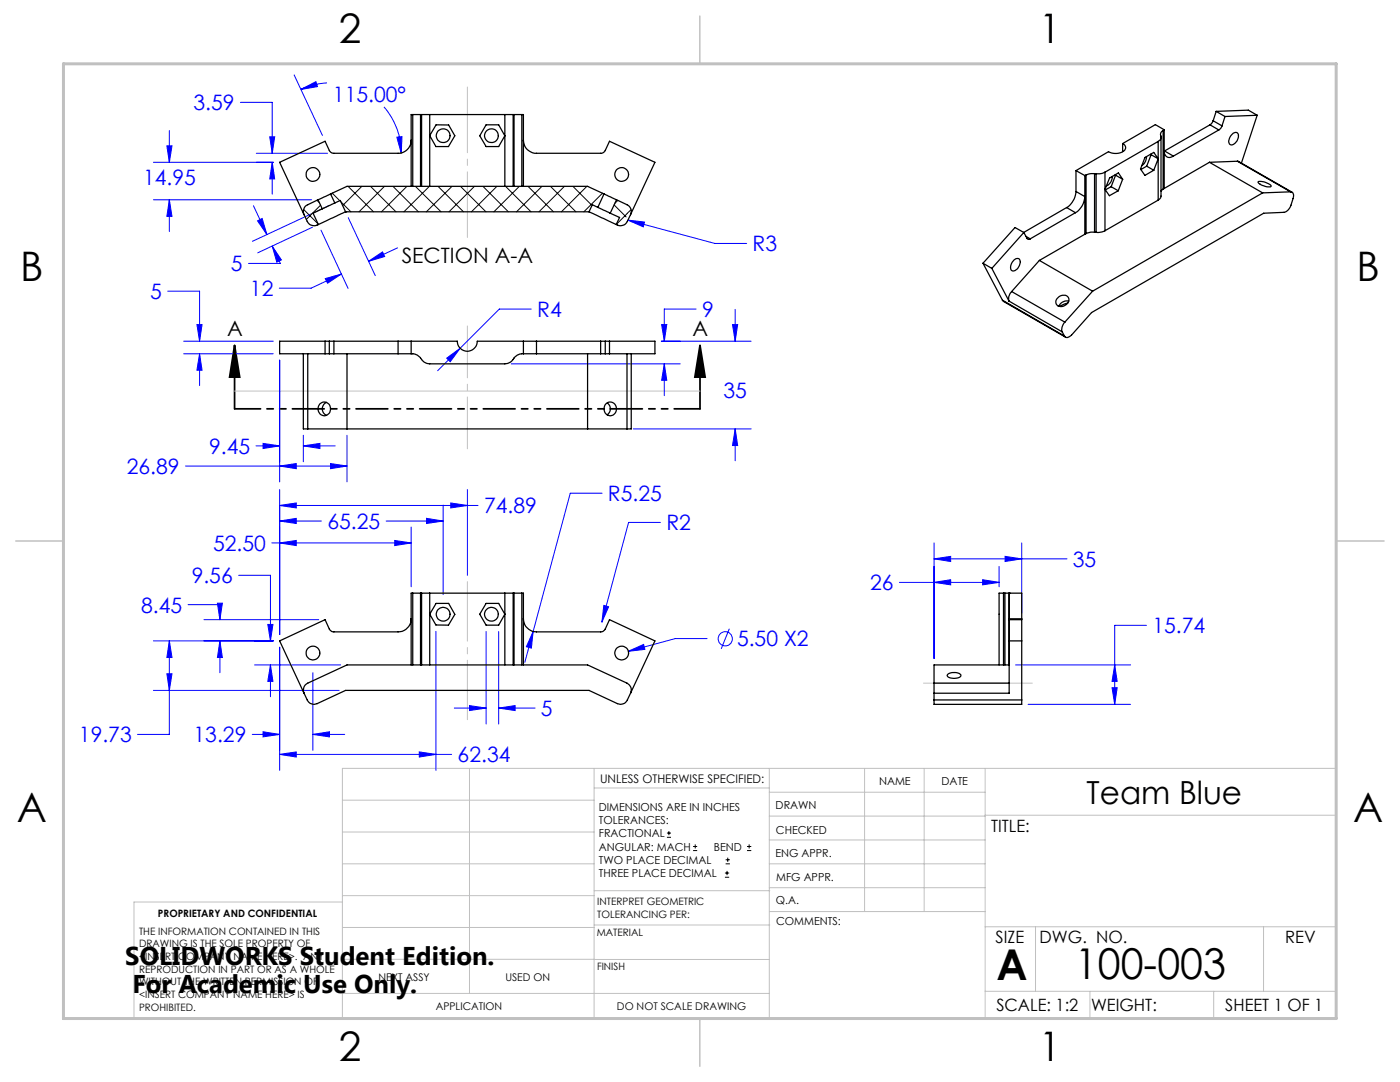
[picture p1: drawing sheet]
<svg xmlns="http://www.w3.org/2000/svg" width="279mm" height="216mm" viewBox="0 0 279 216" stroke-linecap="round" stroke-linejoin="round" font-family="sans-serif">
<g fill="none" stroke="#00f" stroke-width=".2">
<path d="M58.7 15l5.6 12M60 17.9l3-1.6 .4 1zM65.3 16.5a13.4 13.4 0 0 0-5.3 1.4M30.6 32.4h23.9M30.6 39.9h31.6M33.3 29.1h1l-.5 3.3zM33.8 39.9l.5 3.3h-1zM33.8 26v6.4M33.8 39.9v6.3M48 20.4h6.3v10.2M51.2 30.6h14.2M53.8 27.3h1l-.5 3.3z"/>
<path d="M54.3 32.4l.5 3.3h-1zM54.3 32.4v6.3M76.6 21.3a14.1 14.1 0 0 1 3.5 9.3M79.2 27.4l1-.1-.1 3.3zM33.5 58.1h6.3v10M50.6 41.1l2.7 5.7M51.4 44.1l.9-.5 1 3.2zM54.3 49.1l1.9 2.8-1 .4zM54.3 49.1l1.7 3.5h-6.4M62.4 45.3l-11 5.1M64.1 45.9l5.4 11.6M64.9 55.6l3.2-.9-2.7 1.8z"/>
<path d="M65.7 41l-15.3 7.2M68.1 54.7l-6 2.8h-6.4M69.5 43.4l5.4 11.6M73.6 52.1l2.7-1.8 .5 .9zM79.3 49.5l-5.7 2.6M125.3 43.9l3.3 .4-.2 1zM125.3 43.9l17.4 4.7h6.3M36.7 68.1h17.8M36.7 70.6h17.8M39.3 64.8h1l-.5 3.3zM39.8 70.6l.5 3.3h-1zM39.8 70.6v6.3"/>
<path d="M55.8 71.9v24.3M89.1 71.5l2.7-2-1.9 2.7zM102 72.6h33.7M106 61.7h-6.3l-12.4 12.3M132 68.1h17.9M132 64.8h1.1l-.5 3.3zM132.6 72.6l.5 3.3h-1.1zM132.6 72.6v6.4M138.9 61.7h-6.3v6.4M146.2 64.8h1l-.5 3.3zM146.7 61.7v6.4M37 93h32.3"/>
<path d="M51.1 89h4.7M52.5 88.5l3.3 .5-3.3 .5zM55.8 93l3.3-.5v1zM55.8 97.7v28.9M60.5 89l3.4-.5v1zM60.5 86.9v5.2M60.5 89h6.4M66 92.5l3.3 .5-3.3 .5zM69.3 86.9v9.3M93.3 97.7v17.1M120.2 98.4h-6.4l-7.4 27.6M126.4 85.6h23.5"/>
<path d="M146.7 85.6l.5 3.3h-1zM146.7 85.6v6.3M47.6 114.8h6.4v13.1M54.3 108.3h27.8M55.8 100.9l3.3-.5v1zM55.8 108.3l3.3-.5v1.1zM55.8 104l3.3-.6v1.1zM55.8 100.9h39.6M55.8 104h8.3M77 104h11.4M78.8 107.8l3.3 .5-3.3 .6zM82.1 105.2v11.9"/>
<path d="M85.1 103.4l3.3 .6-3.3 .5zM88.4 100.8v17.8M90 100.4l3.3 .5-3.3 .5zM131.8 104.2h-6.4l-5.3 19.9M179.5 116.2h19.9M186.4 111.5l3.3-.5v1zM186.4 116.2l3.3-.5v1zM186.4 108.3v23.1M186.4 111.5h26.5M196.1 115.7l3.3 .5-3.3 .5zM199.4 113v4.1M200.6 111l3.3 .5-3.3 .5z"/>
<path d="M203.9 108.3v14.1M30.6 127.9h23.9M30.6 137.8h37.1M33.3 134.4h1l-.5 3.4zM33.8 127.9l.5 3.3h-1zM33.8 127.9v18.6h-6.4M37.5 120.6h6.4v3M40.7 123.6h22.9M43.4 120.4h1l-.5 3.2zM43.9 127.9l.5 3.3h-1zM43.9 127.9v6.3M50.8 132.7h17.2"/>
<path d="M53.4 124.6h1.1l-.5 3.3zM54 132.7l.5 3.3h-1.1zM54 132.7v6.3M55.8 129.2v24.5M62.4 134.2v15.5M87 126v27.7M97 126v18.5M99.5 126v18.5M106.4 126l-.4 3.3-.9-.3zM106.4 126l-1.7 6.2M120.5 120.8l1 .3-1.4 3zM125.4 130l3-1.4 .3 1z"/>
<path d="M141.1 127.4h-6.3l-9.4 2.6M145.6 125.4l-1.7 4.1M202.7 132.7h22.9M221.9 137.2h1.1l-.5 3.3zM222.5 132.7l.5 3.3h-1.1zM228.8 124.8h-6.3v15.7M50.3 146.5h5.5M52.5 146l3.3 .5-3.3 .5zM55.8 150.5l3.3-.5v1.1zM55.8 150.5h34.3M62.4 146.5l3.4-.5v1zM62.4 146.5h6.4"/>
<path d="M83.7 150l3.3 .5-3.3 .6zM90.7 141.3h6.3M93.7 140.8l3.3 .5-3.3 .5zM99.5 141.3l3.3-.5v1zM99.5 141.3h7.3M205.2 140.5h20.4"/>
<circle cx="144.7" cy="127.5" r="1.41"/>
</g>
<g fill="none" stroke="#000" stroke-width=".2">
<path d="M133.1 167.1h.8M133.1 166.2h.8M133.5 165.8v.9M138.3 169.7h.8M138.3 168.9h.8M138.7 168.5v.8M144.7 175h.8M144.7 174.2h.8M144.8 172.4h.9M144.8 171.6h.9M145.1 173.8v.8M145.2 171.1v.9"/>
<path d="M149.1 169.7h.8M149.1 168.9h.8M149.5 168.5v.8"/>
</g>
<path d="M46.8 68.9l1 6.3h-2zM46.8 68.9v12.7M139.7 68.9l1 6.3h-2zM139.7 68.9v12.7" fill="none" stroke="#000" stroke-width=".35"/>
<path d="M139.7 81.6h-92.9" fill="none" stroke="#000" stroke-width=".35" stroke-dasharray="6.3 1.3 1.3 1.3 1.3 1.3" stroke-dashoffset="1.2"/>
<path d="M93.3 116.1v27.5" fill="none" stroke="#c0c0c0" stroke-width=".2" stroke-dasharray="15.2 1.3 1.3 1.3" stroke-dashoffset="3.4"/>
<path d="M93.3 65v24.6" fill="none" stroke="#c0c0c0" stroke-width=".2" stroke-dasharray="15.2 1.3 1.3 1.3" stroke-dashoffset="4.9"/>
<path d="M93.3 17.4v30" fill="none" stroke="#c0c0c0" stroke-width=".2" stroke-dasharray="15.2 1.3 1.3 1.3" stroke-dashoffset="2.1"/>
<g fill="none" stroke="#c0c0c0" stroke-width=".2">
<path d="M46.8 78h92.9M184.3 136.3h21.7M68.3 159.7h50.3M93.7 153.3v44.9M118.6 153.3v49.9M118.6 157.2h34.9M153.5 153.3v49.9M153.5 158.1h43.1M172.5 153.3v28.6M184.4 153.3v28.6M196.6 153.3v49.9M68.3 180h-41.6v23.2h240v-49.9h-198.4v49.9"/>
<path d="M68.3 178.7h50.3M68.3 172.4h50.3M68.3 166h50.3M118.6 177.7h35M153.5 167.6h43.1M153.5 162.8h43.1M153.5 172.4h43.1M153.5 177.1h43.1M196.6 162.7h70.1M68.3 198.2h85.2M68.3 191.4l85.2 .1M68.3 185.1h50.3"/>
<path d="M118.6 184.6h35M153.6 181.9h43M196.6 197.8h70.1M196.6 184.9h70.1M206.7 184.9v12.9M217.5 197.8v5.4M242.2 197.8v5.4M252.2 184.9v12.9"/>
</g>
<path d="M139.7 3.2v9.5M3.1 107.9h9.6M266.7 107.9h9.5M139.7 203.2v9.6" fill="none" stroke="#c0c0c0" stroke-width=".3"/>
<path d="M12.7 12.7h254v190.5h-254z" fill="none" stroke="#c0c0c0" stroke-width=".6"/>
<path d="M139.7 68.9l1 6.3h-2zM46.8 68.9l1 6.3h-2z" fill="#000"/>
<g fill="#00f">
<path d="M55.8 100.9l3.3-.5v1zM90 100.4l3.3 .5-3.3 .5z"/>
<path d="M120.5 120.8l-.4 3.3 1.4-3zM106.4 126l-1.3 3 .9 .3zM93.7 140.8l3.3 .5-3.3 .5zM99.5 141.3l3.3-.5v1zM33.8 127.9l.5 3.3h-1zM33.3 134.4h1l-.5 3.4zM53.4 124.6h1.1l-.5 3.3zM54 132.7l.5 3.3h-1.1zM125.4 130l3.3-.4-.3-1zM43.9 127.9l.5 3.3h-1zM43.4 120.4h1l-.5 3.2zM52.5 146l3.3 .5-3.3 .5zM62.4 146.5l3.4-.5v1zM55.8 108.3l3.3-.5v1.1zM78.8 107.8l3.3 .5-3.3 .6zM55.8 104l3.3-.6v1.1zM85.1 103.4l3.3 .6-3.3 .5zM83.7 150l3.3 .5-3.3 .6zM55.8 150.5l3.3-.5v1.1zM39.3 64.8h1l-.5 3.3zM39.8 70.6l.5 3.3h-1zM132.6 72.6l.5 3.3h-1.1zM132 64.8h1.1l-.5 3.3zM146.2 64.8h1l-.5 3.3zM146.7 85.6l.5 3.3h-1zM89.1 71.5l.8 .7 1.9-2.7zM52.5 88.5l3.3 .5-3.3 .5zM60.5 89l3.4-.5v1zM55.8 93l3.3-.5v1zM66 92.5l3.3 .5-3.3 .5zM186.4 111.5l3.3-.5v1zM200.6 111l3.3 .5-3.3 .5zM186.4 116.2l3.3-.5v1zM196.1 115.7l3.3 .5-3.3 .5zM221.9 137.2h1.1l-.5 3.3zM222.5 132.7l.5 3.3h-1.1zM73.6 52.1l2.7-1.8 .5 .9zM64.9 55.6l3.2-.9-2.7 1.8zM51.4 44.1l.9-.5 1 3.2zM54.3 49.1l1.9 2.8-1 .4zM54.3 32.4l.5 3.3h-1zM53.8 27.3h1l-.5 3.3zM79.2 27.4l1-.1-.1 3.3zM60 17.9l3-1.6 .4 1zM125.3 43.9l3.1 1.4 .2-1zM33.3 29.1h1l-.5 3.3zM33.8 39.9l.5 3.3h-1z"/>
</g>
<g fill="none" stroke="#000" stroke-width=".25">
<path d="M63.5 39.9l-2.1 1a1.51 1.51 0 0 0-.7 1.9M63.5 39.9l.8 1.8M66 38.7l-2.5 1.2M66 38.7l.8 1.8M66 38.7l3.3-1.5h48l3.2 1.5M82.1 28a2.59 2.59 0 0 1-2.7 2.6h-12.8a1 1 0 0 1-.9-.6l-.8-1.8-9.1 4.2 4.9 10.4M82.4 22.9h1.5M82.4 22.9v14.3M82.4 22.9h-.3v14.3M83.9 22.9v14.3M83.9 22.9h.2M84.1 22.9h1.7"/>
<path d="M84.1 22.9v14.3M85.8 22.9v14.3M85.8 22.9h15M87 24.9h2.5l1.3 2.2-1.3 2.1h-2.5l-1.2-2.1zM97 24.9h2.5l1.3 2.2-1.3 2.1h-2.5l-1.3-2.1zM100.8 22.9h1.6M100.8 22.9v14.3M102.4 22.9v14.3M102.4 22.9h.2M102.6 22.9h1.5M102.6 22.9v14.3M104.1 22.9v14.3"/>
<path d="M104.1 22.9h.4v14.3M104.5 28a2.59 2.59 0 0 0 2.6 2.6h12.8a1 1 0 0 0 .9-.6l.8-1.8 9.1 4.2-4.9 10.4M120.5 38.7l2.5 1.2M120.5 38.7l-1.2 2.7M123 39.9l2.1 1a1.46 1.46 0 0 1 .7 1.9M123 39.9l-1.2 2.6M214.7 38.2l1.8 1a3.9 3.9 0 0 1-1.9 3.2M214.7 38.2a4.2 4.2 0 0 1-1.8 3.2M214.7 34l1.8 1M214.7 34v4.2M216.5 35v11.7M216.7 34.9l-.2 .1"/>
<path d="M216.7 34.9v11.7M218.4 34.6h-.7l-1 .3M218.4 34.6l.4 .1M218.4 34.6v11.8M218.8 34.7v11.7M220.5 34.4l-.6 .2-1.1 .1M220.5 34.4v11.6M221.8 37.3l-1.2 .6M221.8 37.3l1.4 .8M222 35.2a1.97 1.97 0 0 1-1.2 1.9M222.6 34.9v.1M222.6 35l-.8 2.3"/>
<path d="M222.6 35l1.4 .8M224 28.6a.91 .91 0 0 1 .6 1 .91 .91 0 0 1-.8 .8 3.1 3.1 0 0 1-2.6-.1l-6.5 3.7M224 35.8l-.8-1.3-1.8 1-.9 2.3 .9 1.3 1.8-1M224 35.8l-.8 2.3M224 28.6v1.7M228.8 31.3a1.95 1.95 0 0 1-.9 1.8M228.8 33.2l-1.1 .6M228.8 33.2l1.5 .8M229.7 30.8v.1M229.7 30.9l-.9 2.3M229.7 30.9l1.4 .8M231.1 39.9l-10.6 6.1"/>
<path d="M231.1 28.2l-10.6 6.2M231.1 28.2v11.7M231.1 31.7l-.8-1.3-1.8 1-.9 2.3 .9 1.3 1.8-1M231.1 31.7l-.8 2.3M231.7 27.4v11.8l-.1 .3-.5 .4M232.1 37.7l-.4 .4M232.1 26a.97 .97 0 0 0-.4 1.3l-.1 .5-.5 .4M232.1 26v11.7M232.3 30.1a1.11 1.11 0 0 0 .6 1.2 1.11 1.11 0 0 0 1.3-.1M232.3 37.6l-.2 .1M232.3 25.9l-1.7-1-6.6 3.7M232.3 25.9l-.2 .1"/>
<path d="M232.3 25.9v11.7M232.4 30.1l1.8 1.1M232.4 30.1l-.1 .1M241.4 32.4l10.6 6.1M241.4 32.4l-9.1 5.2M241.5 24.9l1.7 1M241.5 24.9l-9.1 5.2M242.1 24.1l-.6 .8M242.1 24.1l1.8 1M242.7 22.2l1.8 1M242.7 22.2l-.6 1.9M242.7 22.2l6.4-.2 1.8 1"/>
<path d="M243.2 25.9l-9 5.3M243.9 25.1l-.3 .5-.4 .3M244.5 23.2l-.6 1.9M245.8 26.9a.73 .73 0 0 1 .7-.5 .73 .73 0 0 1 .7 .5 1.79 1.79 0 0 1-1.6 2 1.26 1.26 0 0 1 .2-2zM246.9 32.2l10.9 6.1M246.9 32.2l-5.5 .2M246.9 32.2l10.7 6.1M250.9 23l-6.4 .2M250.9 23l-3.1 9.5M251.1 36.2l1.3 .1a1.49 1.49 0 0 1 1.2 .9 2.83 2.83 0 0 1-2.5-.9zM252 38.5l-33.9 19.6M257.6 38.3a.86 .86 0 0 1 .5 1.3l-.5 1.4a1.93 1.93 0 0 1-1.4 1.4l-4 .1-34.4 19.9-3.9 4.5a.86 .86 0 0 1-1.5 .2"/>
<path d="M257.6 38.3l-5.6 .2M60.7 42.8l.6 1.4a1.55 1.55 0 0 0 2.2 .6M64.3 41.7l-1.8 .8 1 2.3M66.8 40.5l-2.5 1.2M66.8 40.5l1.1-.5 1.1 2.3M69 42.3h.1M69 42.3l-5.5 2.5M69 42.3h48.5M117.5 42.3l5.5 2.5M119.3 41.4l2.5 1.1M119.3 41.4l-1.1-.5-.7 1.4M121.8 42.5l1.8 .9-.6 1.4"/>
<path d="M125.8 42.8l-.6 1.4a1.55 1.55 0 0 1-2.2 .6M196.2 52.5l1.7 1.1M196.2 52.5l3.9 7.4M197.9 53.6l3.5 6.5M200.1 59.9l.2 .2 12.4 7.2M200.1 59.9l12.3 7.2M201.9 58.2a1.87 1.87 0 0 0-.5 1.9M201.9 58.2l10.6 6.1M202.4 51.9a.72 .72 0 0 1 1-.2 .72 .72 0 0 1 .1 1 1.4 1.4 0 0 1-1.6 1.3 1.68 1.68 0 0 1 .5-2.1zM204.3 46.4l.7 1.2a.39 .39 0 0 0 .6 .1M204.3 46.4l-6.4 7.2M204.3 46.4l-1.7-1-6.4 7.1"/>
<path d="M204.8 47.2l.8 .5M207.4 52l10.7 6.1M207.4 52l-5.5 6.2M211.3 59.2a1.15 1.15 0 0 1 1.2-.3 1.15 1.15 0 0 1 .8 1 1.41 1.41 0 0 1-1 1.2 1.41 1.41 0 0 1-1.6-.6l.1-.6zM212.9 41.4l1.7 1M212.9 41.4l-8.6 5M214.6 42.4l-9 5.3M216.5 46.7l-9.1 5.3M216.7 46.6l-.2 .1M218.1 58.1l-5.6 6.2M218.4 46.4l-.7-.1-1 .3M218.4 46.4h.4"/>
<path d="M220.5 46l-.6 .3-1.1 .1M60.5 70.6v15h.9M61.4 70.6v15M64.9 68.1v2.5M65.7 70.6h.9M65.7 68.1h.9M65.7 68.1h-9.9v2.5h9.9M65.7 68.1v2.5M66.6 68.1h12.8M66.6 70.6h12.8M66.6 68.1v2.5M69.3 70.6v15"/>
<path d="M79.4 70.6h2.7M79.4 68.1h2.7M79.4 68.1v2.5M82.1 70.6a2.72 2.72 0 0 1 2.4 1.5l.6 .4 .7 .1h15a2.25 2.25 0 0 0 1.9-1.3 2.32 2.32 0 0 1 1.8-.7M82.1 68.1h9.2a1.99 1.99 0 0 0 2 2 1.99 1.99 0 0 0 2-2h9.2M82.1 68.1v2.5M104.5 70.6h2.6M104.5 68.1h2.6M104.5 68.1v2.5M107.1 68.1h12.8M107.1 70.6h12.8M107.1 68.1v2.5"/>
<path d="M117.3 70.6v15M119.9 70.6h.9M119.9 68.1h.9M119.9 68.1v2.5M120.8 68.1h9.9v2.5h-9.9M120.8 68.1v2.5M121.6 68.1v2.5M125.1 70.6v15M126 70.6v15h-.9M201.4 60.1l10.6 6.1M212 66.2l.4 .9M212.5 64.3a1.95 1.95 0 0 0-.5 1.9"/>
<path d="M213.1 60.5l-1.6 .6M213.3 60.1a1.74 1.74 0 0 0-2 1M61.4 85.6h63.7M63.9 80.6a1.35 1.35 0 0 1 2 .5 1.35 1.35 0 0 1-1.1 1.9 1.41 1.41 0 0 1-1.2-.9 1.41 1.41 0 0 1 .3-1.5zM65.2 80.3a1.4 1.4 0 0 0-.9 1.3 1.4 1.4 0 0 0 .9 1.3M120.9 80.6a1.3 1.3 0 0 1 2.1 .9 1.3 1.3 0 0 1-1.9 1.3 1.48 1.48 0 0 1-.2-2.2zM121.2 80.4a1.46 1.46 0 0 1 0 2.4M82.4 118.4h1.5M82.4 118.4h-.3v14.3M82.4 118.4v14.3M83.9 118.4h.2M83.9 118.4v14.3"/>
<path d="M84.1 118.4h1.7M84.1 118.4v14.3M85.8 118.4v14.3M85.8 118.4h15M100.8 118.4h1.6M100.8 118.4v14.3M102.4 118.4h.2M102.4 118.4v14.3M102.6 118.4h1.5M102.6 118.4v14.3M104.1 118.4h.4v14.3M104.1 118.4v14.3"/>
<path d="M200.3 118.4h-.9v14.3M200.3 118.4h.3M200.3 118.4v14.3M200.6 118.4h.8M200.6 118.4v14.3M201.4 118.4h.1M201.4 118.4h2.5v21.3M201.4 118.4v19.9h-15M60.7 138.3a1.54 1.54 0 0 1 .7-2l7.9-3.6h48l7.8 3.6a1.48 1.48 0 0 1 .7 2M60.7 138.3l.6 1.4a1.51 1.51 0 0 0 2 .7l5.7-2.6h48.5l5.7 2.6a1.51 1.51 0 0 0 2-.7l.6-1.4M82.1 123.5a2.65 2.65 0 0 1-2.7 2.6h-12.8a1 1 0 0 1-.9-.6l-.8-1.9-9.1 4.3 4.9 10.4M87 120.4h2.5l1.3 2.2-1.3 2.1h-2.5l-1.2-2.1z"/>
<path d="M97 120.4h2.5l1.3 2.2-1.3 2.1h-2.5l-1.3-2.1zM104.5 123.5a2.65 2.65 0 0 0 2.6 2.6h12.8a1 1 0 0 0 .9-.6l.8-1.9 9.1 4.3-4.9 10.4M186.4 136.3v2M186.4 139.7v.8h17.5v-.8M186.4 139.7h17.5M186.4 138.3v1.4M186.4 136.3h15M189.2 134.5a2.2 2.2 0 0 1 2.6 .2 1.34 1.34 0 0 1-1.8 .6h-.3a.49 .49 0 0 1-.6-.2 .49 .49 0 0 1 .1-.6zM201.4 132.7h-15v3.6M201.4 127.9h2.5M201.4 123.6h2.5M201.4 123.5h2.5"/>
<circle cx="62.4" cy="34.8" r="1.37"/>
<circle cx="88.4" cy="27.1" r="1.37"/>
<circle cx="98.1" cy="27.1" r="1.37"/>
<circle cx="124.1" cy="34.8" r="1.38"/>
<circle cx="62.4" cy="130.3" r="1.37"/>
<circle cx="88.4" cy="122.6" r="1.38"/>
<circle cx="98.1" cy="122.6" r="1.38"/>
<circle cx="124.1" cy="130.3" r="1.38"/>
</g>
<g fill="none" stroke="#000" stroke-width=".2">
<path d="M63.3 40l.4 .5M66.3 38.6l1.5 1.4M66.4 38.5l-.4 .4M69.5 37.2l5 5.1M72.2 37.2l-3.8 3.8M73.9 37.2l5.1 5.1M76.7 37.2l-5.1 5.1M78.4 37.2l5.1 5.1M81.2 37.2l-5.1 5.1M82.9 37.2l5.1 5.1M85.7 37.2l-5.1 5.1M87.4 37.2l5.1 5.1"/>
<path d="M90.2 37.2l-5.1 5.1M91.9 37.2l5.1 5.1M94.7 37.2l-5.1 5.1M96.4 37.2l5.1 5.1M99.2 37.2l-5.1 5.1M100.9 37.2l5.1 5.1M103.6 37.2l-5 5.1M105.4 37.2l5.1 5.1M108.2 37.2l-5.1 5.1M109.9 37.2l5 5.1M112.6 37.2l-5 5.1M114.3 37.2l3.8 3.8"/>
<path d="M117.1 37.2l-5.1 5.1M120.5 38.8l-.3-.2-3.7 3.7M60.6 41.8l2.9 2.9M64 40.9l-2.9 2.9M68 40.3l2 2M122.6 40.9l2.4 2.4M123.3 40l-.6 .6M125.1 42.7l-2.1 2.1M125.9 41.8l-.7 .8"/>
</g>
<g font-size="8.5">
<text x="198.9" y="195.5">A</text>
<text x="214.5" y="195.4">100-003</text>
</g>
<g font-size="8.1">
<text x="67.6" y="8.6">2</text>
<text x="207.3" y="8.6">1</text>
<text x="4" y="56.2">B</text>
<text x="270.7" y="56.2">B</text>
<text x="3.3" y="164.1">A</text>
<text x="270" y="164.1">A</text>
<text x="67.6" y="211.8">2</text>
<text x="207.3" y="211.8">1</text>
</g>
<text font-size="6.3" x="216.9" y="160.5">Team Blue</text>
<g font-size="5.1">
<text x="25" y="192.5">SOLIDWORKS Student Edition.</text>
<text x="26.4" y="198.1">For Academic Use Only.</text>
</g>
<g font-size="4.2" fill="#00f">
<text x="38.6" y="22">3.59</text>
<text x="66.4" y="20.4">115.00°</text>
<text x="28.6" y="36.9">14.95</text>
<text x="150.2" y="50.2">R3</text>
<text x="30" y="59.7">5</text>
<text x="46.1" y="54.1">5</text>
<text x="49.9" y="59.1">12</text>
<text x="107.2" y="63.3">R4</text>
<text x="140.1" y="63.3">9</text>
<text x="144.4" y="79.4">35</text>
<text x="25.3" y="94.6">26.89</text>
<text x="41.7" y="90.6">9.45</text>
<text x="121.3" y="100">R5.25</text>
<text x="65.3" y="105.5">65.25</text>
<text x="96.6" y="102.4">74.89</text>
<text x="133" y="105.8">R2</text>
<text x="42.5" y="109.9">52.50</text>
<text x="214.1" y="113.1">35</text>
<text x="38.3" y="116.4">9.56</text>
<text x="173.6" y="117.8">26</text>
<text x="28.2" y="122.2">8.45</text>
<text x="147.1" y="129">5.50 X2</text>
<text x="230" y="126.4">15.74</text>
<text x="108" y="142.9">5</text>
<text x="15.8" y="148.1">19.73</text>
<text x="38.6" y="148.1">13.29</text>
<text x="91.3" y="152.1">62.34</text>
</g>
<g font-size="4.2">
<text x="80.2" y="52.4">SECTION A-A</text>
<text x="45.3" y="67">A</text>
<text x="138.2" y="67">A</text>
</g>
<g font-size="3.4">
<text x="197.8" y="166">TITLE:</text>
<text x="198.7" y="188.1">SIZE</text>
<text x="207.5" y="188.1">DWG. NO.</text>
<text x="256.5" y="188.2">REV</text>
<text x="198.8" y="201.7">SCALE: 1:2</text>
<text x="217.7" y="201.8">WEIGHT:</text>
<text x="244.5" y="201.7">SHEET 1 OF 1</text>
</g>
<text font-size="2.4" x="119.8" y="156.2">UNLESS OTHERWISE SPECIFIED:</text>
<g font-size="2.2">
<text x="119.5" y="161.8">DIMENSIONS ARE IN INCHES</text>
<text x="154.8" y="161.4">DRAWN</text>
<text x="175.4" y="156.6">NAME</text>
<text x="187.9" y="156.7">DATE</text>
<text x="119.5" y="164.4">TOLERANCES:</text>
<text x="119.5" y="167.1">FRACTIONAL</text>
<text x="154.9" y="166.3">CHECKED</text>
<text x="119.5" y="169.7">ANGULAR: MACH</text>
<text x="119.5" y="172.4">TWO PLACE DECIMAL</text>
<text x="142.5" y="169.7">BEND</text>
<text x="154.8" y="171">ENG APPR.</text>
<text x="119.5" y="175">THREE PLACE DECIMAL</text>
<text x="154.9" y="175.7">MFG APPR.</text>
<text x="154.9" y="180.4">Q.A.</text>
<text x="154.9" y="184.6">COMMENTS:</text>
</g>
<g font-size="2.1">
<text x="75.5" y="195.7">NEXT ASSY</text>
<text x="100.9" y="195.7">USED ON</text>
<text x="86.9" y="201.5">APPLICATION</text>
<text x="123.1" y="201.6">DO NOT SCALE DRAWING</text>
</g>
<g font-size="2">
<text x="31.5" y="182.9">PROPRIETARY AND CONFIDENTIAL</text>
<text x="119.2" y="180.6">INTERPRET GEOMETRIC</text>
<text x="119.2" y="183.1">TOLERANCING PER:</text>
<text x="27.8" y="186.5">THE INFORMATION CONTAINED IN THIS</text>
<text x="27.8" y="189">DRAWING IS THE SOLE PROPERTY OF</text>
<text x="27.8" y="191.6">&lt;INSERT COMPANY NAME HERE&gt;. ANY</text>
<text x="119.1" y="186.7">MATERIAL</text>
<text x="27.8" y="194.1">REPRODUCTION IN PART OR AS A WHOLE</text>
<text x="27.8" y="196.6">WITHOUT THE WRITTEN PERMISSION OF</text>
<text x="119.1" y="193.5">FINISH</text>
<text x="27.8" y="199.1">&lt;INSERT COMPANY NAME HERE&gt; IS</text>
<text x="27.8" y="201.7">PROHIBITED.</text>
</g>
</svg>
